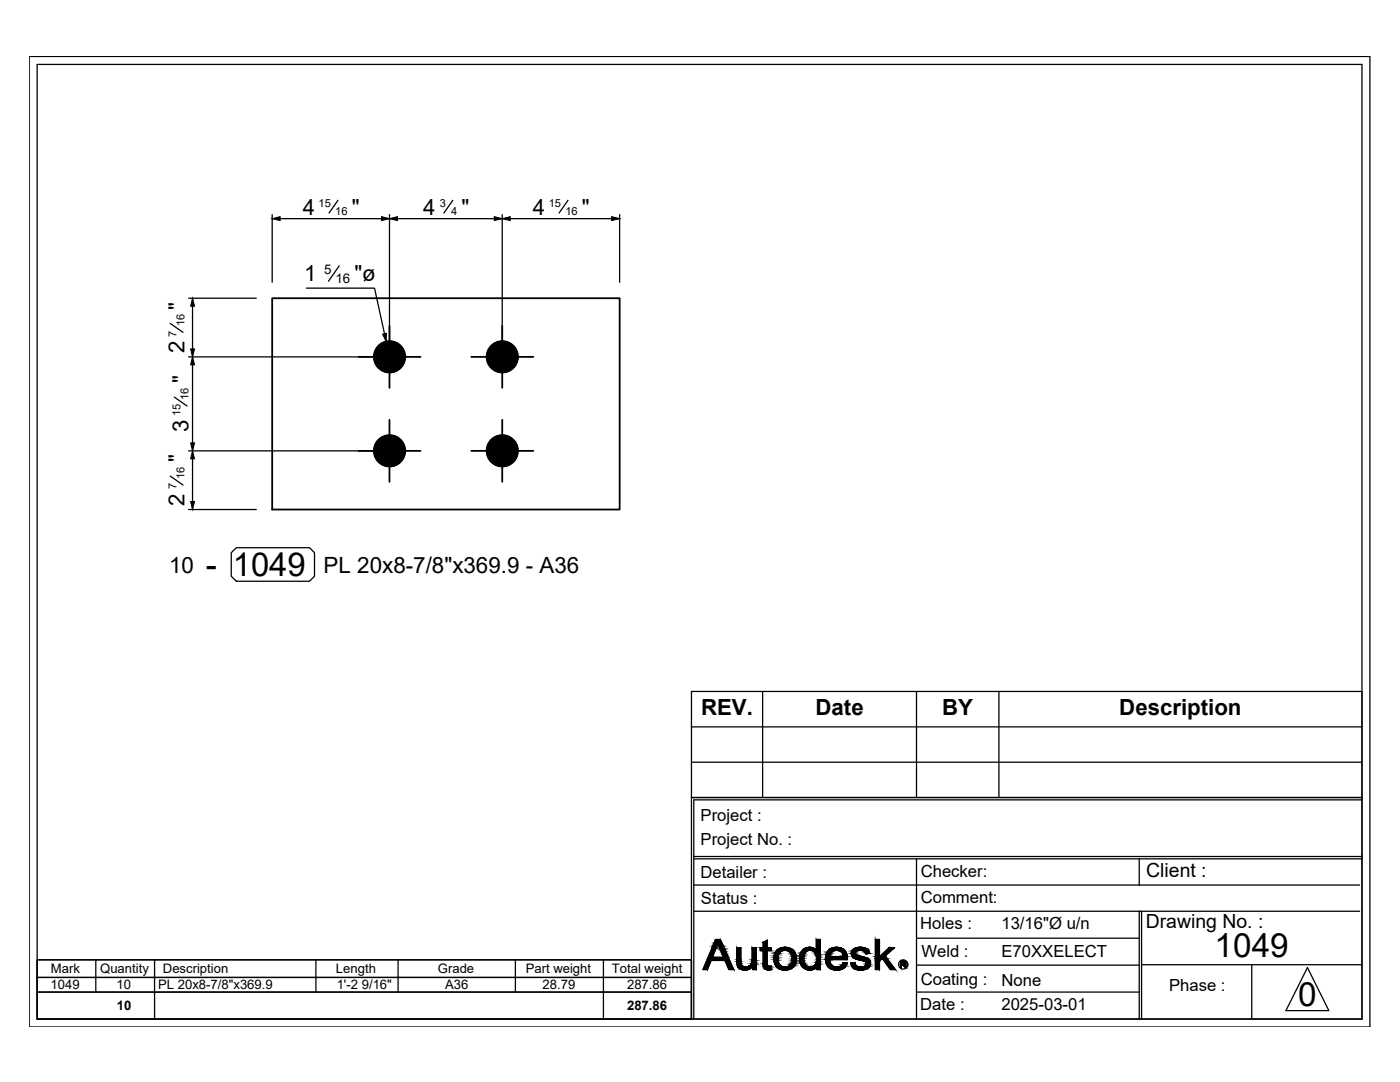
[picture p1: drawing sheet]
<svg xmlns="http://www.w3.org/2000/svg" width="279mm" height="216mm" viewBox="0 0 279 216" stroke-linecap="round" stroke-linejoin="round" font-family="sans-serif">
<g fill="none" stroke="#000" stroke-width=".36">
<path d="M54.3 59.5h69.4v42.2h-69.4zM71.6 71.2h12.3M77.7 65v12.4M94.1 71.2h12.3M100.2 65v12.4M71.6 90h12.3M77.7 83.8v12.3M94.1 90h12.3M100.2 83.8v12.3"/>
<circle cx="77.7" cy="71.2" r="3.1"/>
<circle cx="100.2" cy="71.2" r="3.1"/>
<circle cx="77.7" cy="90" r="3.1"/>
<circle cx="100.2" cy="90" r="3.1"/>
</g>
<g fill="#000" stroke="#000" stroke-width=".2">
<path d="M38.4 59.5l.4 1.6h-.8zM54.3 43.6l1.6-.4v.8zM77.7 43.6l1.6-.4v.8zM76.1 43.2l1.6 .4-1.6 .4zM100.2 43.6l1.6-.4v.8zM98.6 43.2l1.6 .4-1.6 .4zM122.1 43.2l1.6 .4-1.6 .4zM38 69.6h.8l-.4 1.6zM38.4 71.2l.4 1.6h-.8zM76.4 66.7l.7-.2v1.7zM77.7 71.2h3.2l-.1 .5zM100.2 71.2h3.2l-.1 .5z"/>
<path d="M38 88.4h.8l-.4 1.6zM38.4 90l.4 1.6h-.8zM77.7 90h3.2l-.1 .5zM100.2 90h3.2l-.1 .5zM38 100.1h.8l-.4 1.6zM143.7 187.5l.1 .1h-.2zM147.3 193h.2zM148.6 193.6h.1zM152.3 192.9h.2zM152.3 188.1l.8-.5v.5zM153.3 193.5h.3zM153.7 192.8h.2z"/>
<path d="M155.1 193h.7zM156.5 189h.2zM157.1 189.6h1.2zM160.2 193h.7zM160.6 189.3h1.9zM162.3 192.8h.1zM165.3 193h1.7zM165.6 190.9h3.5v.1zM166.9 193.6h.3zM166.9 189h.1zM168.3 192.1h.3zM167.9 189.6h.6z"/>
<path d="M171.2 191.5h2.3zM171.7 193.6h.3zM171.8 193h1.6zM172.7 190.2h.9zM172.5 189.6h.8zM179.9 192.3h.8zM180.4 192.3h.3zM180.1 192.5h.3zM180.3 191.9h.4z"/>
<path d="M74.7 71.7l.1 .5 2.9-1zM74.8 72.2l2.9-1-2.7 1.4zM75 72.6l.2 .5 2.5-1.9z"/>
<path d="M74.8 70.2l-.1 .5 3 .5zM74.7 70.7l3 .5h-3.1zM74.6 71.2l.1 .5 3-.5z"/>
<path d="M75.2 73.1l.3 .3 2.2-2.2zM75.5 73.4l2.2-2.2-1.8 2.5zM77.7 71.2l-1.8 2.5 .4 .3z"/>
<path d="M75.5 69l-.3 .4 2.5 1.8zM75.2 69.4l2.5 1.8-2.7-1.4zM75 69.8l-.2 .4 2.9 1z"/>
<path d="M77.7 71.2l-1.4 2.8 .5 .2zM77.7 71.2l-.5 3.1-.4-.1zM77.7 71.2l-.5 3.1h.5z"/>
<path d="M76.3 68.4l1.4 2.8-.9-3zM75.9 68.7l.4-.3 1.4 2.8zM75.5 69l2.2 2.2-1.8-2.5z"/>
<path d="M77.7 71.2v3.1h.5zM77.7 71.2l1 3-.5 .1zM77.7 71.2l1 3 .5-.2z"/>
<path d="M77.7 68.1v3.1l.5-3.1zM77.2 68.1h.5v3.1zM76.8 68.2l.9 3-.5-3.1z"/>
<path d="M77.7 71.2l1.5 2.8 .4-.3zM77.7 71.2l2.3 2.2-.4 .3zM77.7 71.2l2.3 2.2 .3-.3z"/>
<path d="M79.2 68.4l-1.5 2.8 1.9-2.5zM78.7 68.2l.5 .2-1.5 2.8zM78.2 68.1l-.5 3.1 1-3z"/>
<path d="M77.7 71.2l2.6 1.9 .2-.5zM77.7 71.2l3 1-.2 .4zM77.7 71.2l3 1 .1-.5z"/>
<path d="M77.7 71.2l2.8-1.4-.2-.4zM77.7 71.2l2.3-2.2 .3 .4zM79.6 68.7l-1.9 2.5 2.3-2.2z"/>
<path d="M77.7 71.2h3.2l-.1-.5zM77.7 71.2l3-1 .1 .5zM77.7 71.2l3-1-.2-.4z"/>
<path d="M97.2 71.7l.1 .5 2.9-1zM97.3 72.2l2.9-1-2.7 1.4zM97.5 72.6l.2 .5 2.5-1.9z"/>
<path d="M97.3 70.2l-.1 .5 3 .5zM97.2 70.7l3 .5h-3.1zM97.1 71.2l.1 .5 3-.5z"/>
<path d="M97.7 73.1l.3 .3 2.2-2.2zM100.2 71.2l-1.8 2.5-.4-.3zM100.2 71.2l-1.8 2.5 .4 .3z"/>
<path d="M98 69l-.3 .4 2.5 1.8zM97.7 69.4l2.5 1.8-2.7-1.4zM97.5 69.8l-.2 .4 2.9 1z"/>
<path d="M100.2 71.2l-1.4 2.8 .5 .2zM100.2 71.2l-.5 3.1-.4-.1zM100.2 71.2l-.5 3.1h.5z"/>
<path d="M98.8 68.4l1.4 2.8-.9-3zM98.4 68.7l.4-.3 1.4 2.8zM98 69l2.2 2.2-1.8-2.5z"/>
<path d="M100.2 71.2v3.1h.5zM100.2 71.2l1 3-.5 .1zM100.2 71.2l1 3 .4-.2z"/>
<path d="M100.2 68.1v3.1l.5-3.1zM99.7 68.1h.5v3.1zM99.3 68.2l.9 3-.5-3.1z"/>
<path d="M100.2 71.2l1.4 2.8 .5-.3zM100.2 71.2l2.3 2.2-.4 .3zM100.2 71.2l2.3 2.2 .3-.3z"/>
<path d="M101.6 68.4l-1.4 2.8 1.9-2.5zM101.2 68.2l.4 .2-1.4 2.8zM100.7 68.1l-.5 3.1 1-3z"/>
<path d="M100.2 71.2l2.6 1.9 .2-.5zM100.2 71.2l3 1-.2 .4zM100.2 71.2l3 1 .1-.5z"/>
<path d="M100.2 71.2l2.8-1.4-.2-.4zM100.2 71.2l2.3-2.2 .3 .4zM102.1 68.7l-1.9 2.5 2.3-2.2z"/>
<path d="M100.2 71.2h3.2l-.1-.5zM100.2 71.2l3-1 .1 .5zM100.2 71.2l3-1-.2-.4z"/>
<path d="M74.7 90.5l.1 .4 2.9-.9zM74.8 90.9l2.9-.9-2.7 1.4zM75 91.4l.2 .4 2.5-1.8z"/>
<path d="M74.8 89l-.1 .5 3 .5zM74.7 89.5l3 .5h-3.1zM74.6 90l.1 .5 3-.5z"/>
<path d="M75.2 91.8l.3 .4 2.2-2.2zM75.5 92.2l2.2-2.2-1.8 2.5zM77.7 90l-1.8 2.5 .4 .2z"/>
<path d="M75.5 87.7l-.3 .4 2.5 1.9zM75.2 88.1l2.5 1.9-2.7-1.5zM75 88.5l-.2 .5 2.9 1z"/>
<path d="M77.7 90l-1.4 2.7 .5 .2zM77.7 90l-.5 3-.4-.1zM77.7 90l-.5 3 .5 .1z"/>
<path d="M76.3 87.2l1.4 2.8-.9-3zM75.9 87.4l.4-.2 1.4 2.8zM75.5 87.7l2.2 2.3-1.8-2.6z"/>
<path d="M77.7 90v3.1l.5-.1zM77.7 90l1 2.9-.5 .1zM77.7 90l1 2.9 .5-.2z"/>
<path d="M77.7 86.8v3.2l.5-3.1zM77.2 86.9l.5-.1v3.2zM76.8 87l.9 3-.5-3.1z"/>
<path d="M77.7 90l1.5 2.7 .4-.2zM77.7 90l2.3 2.2-.4 .3zM77.7 90l2.3 2.2 .3-.4z"/>
<path d="M79.2 87.2l-1.5 2.8 1.9-2.6zM78.7 87l.5 .2-1.5 2.8zM78.2 86.9l-.5 3.1 1-3z"/>
<path d="M77.7 90l2.6 1.8 .2-.4zM77.7 90l3 .9-.2 .5zM77.7 90l3 .9 .1-.4z"/>
<path d="M77.7 90l2.8-1.5-.2-.4zM77.7 90l2.3-2.3 .3 .4zM79.6 87.4l-1.9 2.6 2.3-2.3z"/>
<path d="M77.7 90h3.2l-.1-.5zM77.7 90l3-1 .1 .5zM77.7 90l3-1-.2-.5z"/>
<path d="M97.2 90.5l.1 .4 2.9-.9zM97.3 90.9l2.9-.9-2.7 1.4zM97.5 91.4l.2 .4 2.5-1.8z"/>
<path d="M97.3 89l-.1 .5 3 .5zM97.2 89.5l3 .5h-3.1zM97.1 90l.1 .5 3-.5z"/>
<path d="M97.7 91.8l.3 .4 2.2-2.2zM100.2 90l-1.8 2.5-.4-.3zM100.2 90l-1.8 2.5 .4 .2z"/>
<path d="M98 87.7l-.3 .4 2.5 1.9zM97.7 88.1l2.5 1.9-2.7-1.5zM97.5 88.5l-.2 .5 2.9 1z"/>
<path d="M100.2 90l-1.4 2.7 .5 .2zM100.2 90l-.5 3-.4-.1zM100.2 90l-.5 3 .5 .1z"/>
<path d="M98.8 87.2l1.4 2.8-.9-3zM98.4 87.4l.4-.2 1.4 2.8zM98 87.7l2.2 2.3-1.8-2.6z"/>
<path d="M100.2 90v3.1l.5-.1zM100.2 90l1 2.9-.5 .1zM100.2 90l1 2.9 .4-.2z"/>
<path d="M100.2 86.8v3.2l.5-3.1zM99.7 86.9l.5-.1v3.2zM99.3 87l.9 3-.5-3.1z"/>
<path d="M100.2 90l1.4 2.7 .5-.2zM100.2 90l2.3 2.2-.4 .3zM100.2 90l2.3 2.2 .3-.4z"/>
<path d="M101.6 87.2l-1.4 2.8 1.9-2.6zM101.2 87l.4 .2-1.4 2.8zM100.7 86.9l-.5 3.1 1-3z"/>
<path d="M100.2 90l2.6 1.8 .2-.4zM100.2 90l3 .9-.2 .5zM100.2 90l3 .9 .1-.4z"/>
<path d="M100.2 90l2.8-1.5-.2-.4zM100.2 90l2.3-2.3 .3 .4zM102.1 87.4l-1.9 2.6 2.3-2.3z"/>
<path d="M100.2 90h3.2l-.1-.5zM100.2 90l3-1 .1 .5zM100.2 90l3-1-.2-.5z"/>
<path d="M141 191.7l.2 1.8 .7-1.8zM141 191.7l.2 1.8h-.9z"/>
<path d="M141.3 191l3.4 .7-2.5-.7zM141.3 191l3.4 .7h-3.7z"/>
<path d="M142.1 189.2l.1 1.8 .7-1.8zM142.1 189.2l.1 1.8h-.9z"/>
<path d="M142.2 189l.7 .2 .1-.2zM142.2 189l.7 .2h-.8z"/>
<path d="M142.3 188.7l.7 .3 .1-.3zM142.3 188.7l.7 .3h-.8z"/>
<path d="M142.4 188.4l.7 .3 .1-.3zM142.4 188.4l.7 .3h-.8z"/>
<path d="M142.5 188.1l.7 .3v-.3zM142.5 188.1l.7 .3h-.8z"/>
<path d="M142.8 187.6l.5 .5 .3-.5zM142.8 187.6l.5 .5h-.8z"/>
<path d="M142.8 187.5l.8 .1 .1-.1zM142.8 187.5l.8 .1h-.8z"/>
<path d="M143.6 187.6l.4 .5-.2-.5zM143.6 187.6l.4 .5h-.7z"/>
<path d="M143.3 188.1l.8 .1-.1-.1zM143.3 188.1l.8 .1h-.8z"/>
<path d="M143.3 188.2l.9 .4-.1-.4zM143.3 188.2l.9 .4h-.8z"/>
<path d="M143.4 188.6l.9 .2-.1-.2zM143.4 188.6l.9 .2h-.8z"/>
<path d="M143.5 188.8l.9 .1zM143.5 188.8l.9 .1z"/>
<path d="M143.5 188.9l.9 .1v-.1zM143.5 188.9l.9 .1h-.8z"/>
<path d="M143.6 189l.9 .2-.1-.2zM143.6 189l.9 .2h-.8z"/>
<path d="M143.7 189.2l.9 .3-.1-.3zM143.7 189.2l.9 .3h-.8z"/>
<path d="M143.8 189.5l1 .3-.2-.3zM143.8 189.5l1 .3h-.9z"/>
<path d="M143.9 189.8l1 .3-.1-.3zM143.9 189.8l1 .3h-.9z"/>
<path d="M144 190.1l1.1 .4-.2-.4zM144 190.1l1.1 .4h-.9z"/>
<path d="M144.2 190.5l1.1 .5-.2-.5zM144.2 190.5l1.1 .5h-.9z"/>
<path d="M142.2 191l3.4 .7-.3-.7zM142.2 191l3.4 .7h-.9z"/>
<path d="M144.7 191.7l1.7 1.8-.8-1.8zM144.7 191.7l1.7 1.8h-.9z"/>
<path d="M147 191.9h.9zM147 191.9h.9z"/>
<path d="M147 189.1l.9 2.4v-2.4zM147 189.1l.9 2.4h-.9z"/>
<path d="M147 191.5l.9 .3v-.3zM147 191.5l.9 .3h-.9z"/>
<path d="M147 191.8l.9 .1zM147 191.8l.9 .1z"/>
<path d="M147 191.9l.9 .3v-.3zM147 191.9l.9 .3h-.8z"/>
<path d="M147.1 192.2h.8zM147.1 192.2h.8z"/>
<path d="M147.1 192.2l.8 .2v-.2zM147.1 192.2l.8 .2h-.8z"/>
<path d="M147.1 192.4l.9 .1-.1-.1zM147.1 192.4l.9 .1h-.9z"/>
<path d="M147.1 192.5l.9 .1v-.1zM147.1 192.5l.9 .1h-.9z"/>
<path d="M147.1 192.6l1.1 .2-.2-.2zM147.1 192.6l1.1 .2h-1z"/>
<path d="M147.2 192.8h1zM147.2 192.8h1z"/>
<path d="M147.2 192.8l1.3 .1-.3-.1zM147.2 192.8l1.3 .1h-1.3z"/>
<path d="M147.2 192.9h1.6zM147.2 192.9h1.6z"/>
<path d="M147.3 192.9h1.5zM147.3 192.9h1.5z"/>
<path d="M147.3 192.9h1.5zM147.3 192.9l.2 .1z"/>
<path d="M148.5 193.6h.4zM148.5 193.6h.2z"/>
<path d="M148.3 193.5h.7zM148.3 193.5l.6 .1z"/>
<path d="M148.2 193.5h1zM148.2 193.5h.8z"/>
<path d="M148 193.5h1.3zM148 193.5h1.2z"/>
<path d="M149.4 192.8h.3zM149.4 192.8h.3z"/>
<path d="M147.9 193.4h1.6zM147.9 193.4l1.4 .1z"/>
<path d="M147.8 193.4h1.7zM147.8 193.4h1.7z"/>
<path d="M147.6 193.3l1.9 .1 .2-.1zM147.6 193.3l1.9 .1z"/>
<path d="M149.4 192.8h.4zM149.4 192.8h.4z"/>
<path d="M149.4 192.8h.7zM149.3 192.8h.8z"/>
<path d="M147.5 193.2h2.3zM147.5 193.2l2.2 .1z"/>
<path d="M147.4 193.1l2.4 .1 .2-.1zM147.4 193.1l2.4 .1h-2.3z"/>
<path d="M147.5 193h2.6zM147.3 193h2.8z"/>
<path d="M147.3 193l2.7 .1 .1-.1zM147.3 193l2.7 .1h-2.6z"/>
<path d="M148.9 192.9h1.2zM148.8 192.9h1.3z"/>
<path d="M148.8 192.9h1.3zM147.5 193h2.6z"/>
<path d="M149.1 192.9h1zM148.9 192.9h1.2z"/>
<path d="M149.3 192.8h.9zM149.1 192.9h1z"/>
<path d="M149.3 192.8h.9zM149.3 192.8h.9z"/>
<path d="M150.1 189.1l.8 2.3v-2.3zM150.1 189.1l.8 2.3h-.8z"/>
<path d="M150.1 191.4l.8 .2v-.2zM150.1 191.4l.8 .2h-.8z"/>
<path d="M150.1 191.6l.8 .4v-.4zM150.1 191.6l.8 .4h-.8z"/>
<path d="M150.1 192l.8 .3v-.3zM150.1 192l.8 .3h-.9z"/>
<path d="M150 192.3l.9 .2v-.2zM150 192.3l.9 .2h-1z"/>
<path d="M149.9 192.5l1 .1v-.1zM149.9 192.5l1 .1h-1.2z"/>
<path d="M149.7 192.6l1.2 .2v-.2zM149.4 192.8l.3-.2 1.2 .2z"/>
<path d="M149.4 192.8h1.5zM149.4 192.8h1.5z"/>
<path d="M149.7 192.8h1.2zM149.7 192.8h1.2z"/>
<path d="M149.8 192.8h1.1zM149.8 192.8h1.1z"/>
<path d="M150.1 192.8h.8zM150.1 192.8h.8z"/>
<path d="M150.2 192.8l.7 .7v-.7zM150.2 192.8l.7 .7h-.7z"/>
<path d="M152.3 188.1l.8 1v-1zM152.3 188.1l.8 1h-.8z"/>
<path d="M152.3 189.7l.8 2.5v-2.5zM152.3 189.7l.8 2.5h-.8z"/>
<path d="M152.3 192.2h.8zM152.3 192.2h.8z"/>
<path d="M152.3 192.2l.8 .1v-.1zM152.3 192.2l.8 .1h-.8z"/>
<path d="M152.3 192.3l.8 .3v-.3zM152.3 192.3l.8 .3h-.8z"/>
<path d="M152.3 192.6l.9 .1zM152.3 192.6l.9 .1z"/>
<path d="M152.3 192.7h.9zM152.3 192.7h.9z"/>
<path d="M152.3 192.7l1.1 .1zM152.3 192.7l1.1 .1h-1.1z"/>
<path d="M152.3 192.8h1.2zM152.3 192.8h1.2z"/>
<path d="M152.3 192.8h1.3zM152.3 192.8h1.3z"/>
<path d="M152.3 192.8h1.3zM152.3 192.8l.2 .1z"/>
<path d="M153.2 193.5h.5zM153.2 193.5h.4z"/>
<path d="M153 193.5h.8zM153 193.5h.7z"/>
<path d="M151.7 189.1l2.2 .6v-.6zM151.7 189.1l2.2 .6h-2.2z"/>
<path d="M153.7 192.8h.2zM153.6 192.8h.3z"/>
<path d="M153.6 192.8l.3 .1zM152.5 192.9h1.4z"/>
<path d="M152.5 192.9h1.5zM152.4 192.9h1.6z"/>
<path d="M152.4 192.9l1.6 .2v-.2zM152.4 192.9l1.6 .2h-1.6z"/>
<path d="M152.4 193.1l1.6 .2v-.2zM152.4 193.1l1.6 .2h-1.3z"/>
<path d="M152.7 193.3l1.3 .1zM152.7 193.3l1.3 .1z"/>
<path d="M152.8 193.4l1.2 .1zM152.8 193.4l1.2 .1z"/>
<path d="M152.9 193.5h1.1zM152.9 193.5h.9z"/>
<path d="M154.4 191.1l.9 .2v-.2zM154.4 191.1l.9 .2h-.9z"/>
<path d="M154.4 191.3l.9 .2v-.2zM154.4 191.3l.9 .2h-.9z"/>
<path d="M154.5 191l.8 .1v-.1zM154.5 191l.8 .1h-.9z"/>
<path d="M154.4 191.5l.9 .2v-.2zM154.4 191.5l.9 .2h-.8z"/>
<path d="M154.5 191.7l.8 .1v-.1zM154.5 191.7l.8 .1h-.8z"/>
<path d="M154.5 190.8l.8 .2v-.2zM154.5 190.8l.8 .2h-.8z"/>
<path d="M154.5 191.8l.8 .1v-.1zM154.5 191.8l.8 .1h-.8z"/>
<path d="M154.5 190.6l.8 .2v-.2zM154.5 190.6l.8 .2h-.8z"/>
<path d="M154.5 191.9l.9 .2-.1-.2zM154.5 191.9l.9 .2h-.9z"/>
<path d="M154.5 190.5l.8 .1 .1-.1zM154.5 190.5l.8 .1h-.8z"/>
<path d="M154.5 192.1l.9 .1v-.1zM154.5 192.1l.9 .1h-.8z"/>
<path d="M154.6 192.2l1 .2-.2-.2zM154.6 192.2l1 .2h-1z"/>
<path d="M154.6 190.3l.8 .2 .1-.2zM154.6 190.3l.8 .2h-.9z"/>
<path d="M154.6 190.3h.9zM154.6 190.3h.9z"/>
<path d="M154.6 192.4h1zM154.6 192.4h1z"/>
<path d="M154.7 192.4l1 .1zM154.7 192.4l1 .1z"/>
<path d="M154.7 190.1l.8 .2 .1-.2zM154.7 190.1l.8 .2h-.9z"/>
<path d="M154.7 190h1zM154.7 190l.9 .1z"/>
<path d="M154.7 192.5l1.1 .1zM154.7 192.5l1.1 .1z"/>
<path d="M154.8 192.6l1.1 .2-.1-.2zM154.8 192.6l1.1 .2h-1.1z"/>
<path d="M154.8 189.9l.9 .1 .1-.1zM154.8 189.9l.9 .1h-1z"/>
<path d="M154.8 189.9h1.1zM154.8 189.9h1z"/>
<path d="M154.8 192.8h1.3zM154.8 192.8h1.3z"/>
<path d="M154.9 189.8h1.2zM154.8 189.9h1.1z"/>
<path d="M154.9 192.8l1.3 .1zM154.9 192.8l1.3 .1z"/>
<path d="M154.9 192.9l1.6 .1zM154.9 192.9l1.6 .1z"/>
<path d="M155 189.7h1.3zM155 189.7h1.4z"/>
<path d="M155 189.7l1.1 .1 .2-.1zM155 189.7l1.1 .1h-1.2z"/>
<path d="M155.1 193h1.5zM155.1 193h.7z"/>
<path d="M155 193h1.6zM155 193h1.6z"/>
<path d="M155 189.6h1.6zM155 189.6h1.7z"/>
<path d="M155 189.6h1.6zM155 189.6l1.4 .1z"/>
<path d="M155 193h1.7zM155 193h1.7z"/>
<path d="M155 193h1.7zM155 193h1.6z"/>
<path d="M156.5 189h.5zM156.4 189h.6z"/>
<path d="M156.3 193.6h.7zM156.3 193.6h.5z"/>
<path d="M156.4 189l.7 .1zM156.2 189.1h.9z"/>
<path d="M155.1 189.6h2zM155.1 189.6h1.6z"/>
<path d="M156.3 193.5h.8zM156.3 193.5l.7 .1z"/>
<path d="M156.2 189.1h1.1zM156 189.1h1.3z"/>
<path d="M156 193.5h1.3zM156 193.5h1.1z"/>
<path d="M156 189.1h1.5zM155.9 189.1h1.6z"/>
<path d="M156 193.5h1.4zM156 193.5h1.3z"/>
<path d="M155.9 189.1l1.7 .1zM155.7 189.2h1.9z"/>
<path d="M155.7 193.4h1.9zM155.7 193.4l1.7 .1z"/>
<path d="M155.7 189.2l2 .1zM155.6 189.3h2.1z"/>
<path d="M155.7 193.4h2zM155.7 193.4h1.9z"/>
<path d="M155.6 189.3h2.3zM155.5 189.3h2.4z"/>
<path d="M155.5 193.3l2.2 .1 .2-.1zM155.5 193.3l2.2 .1z"/>
<path d="M155.5 189.3l2.5 .1zM155.3 189.4h2.7z"/>
<path d="M155.4 193.2h2.6zM155.4 193.2l2.5 .1z"/>
<path d="M155.3 189.4l2.9 .1zM155.2 189.5h3z"/>
<path d="M155.2 193.1l2.8 .1 .1-.1zM155.2 193.1l2.8 .1h-2.6z"/>
<path d="M155.2 189.5l3.1 .1-.1-.1zM155.1 189.6l.1-.1 3.1 .1z"/>
<path d="M155.1 193h3.1zM155.1 193l3 .1z"/>
<path d="M155.1 193h3.1zM155.1 193h3.1z"/>
<path d="M155.8 193h2.5zM155.1 193h3.1z"/>
<path d="M155.1 189.6h3.2zM155.1 189.6h3.2z"/>
<path d="M155.1 189.6h3.2zM155.1 189.6h2z"/>
<path d="M157.1 189.6h1.2zM156.7 189.6h1.6z"/>
<path d="M156.7 189.6h1.6zM156.7 189.6h1.6z"/>
<path d="M156.7 189.6h1.6zM156.7 189.6h1.6z"/>
<path d="M156.9 189.6l1.5 .1zM156.9 189.6l1.5 .1z"/>
<path d="M156.7 193h1.6zM156.7 193h1.6z"/>
<path d="M156.7 193h1.6zM156.6 193h1.7z"/>
<path d="M156.6 193h1.7zM155.8 193h2.5z"/>
<path d="M157 192.9h1.4zM156.7 193h1.6z"/>
<path d="M157.2 189.7l1.3 .1zM157.2 189.7l1.3 .1z"/>
<path d="M157.1 192.9h1.3zM157 192.9h1.4z"/>
<path d="M157.3 192.8h1.1zM157.1 192.9h1.3z"/>
<path d="M157.3 189.8l1.2 .1zM157.3 189.8l1.2 .1z"/>
<path d="M157.4 189.9l1.2 .1-.1-.1zM157.4 189.9l1.2 .1h-.9z"/>
<path d="M157.5 192.7l.9 .1 .1-.1zM157.3 192.8l.2-.1 .9 .1z"/>
<path d="M157.6 192.7h1zM157.5 192.7h1z"/>
<path d="M157.7 190h.9zM157.7 190h.9z"/>
<path d="M157.7 190l1 .1zM157.7 190l1 .1z"/>
<path d="M157.8 190.1l1 .2-.1-.2zM157.8 190.1l1 .2h-1z"/>
<path d="M157.7 192.5h1zM157.7 192.5h1z"/>
<path d="M157.7 192.5l.9 .2 .1-.2zM157.7 192.5l.9 .2h-1z"/>
<path d="M157.8 190.3l1 .1zM157.8 190.3l1 .1z"/>
<path d="M157.9 192.3l.8 .2 .1-.2zM157.9 192.3l.8 .2h-1z"/>
<path d="M157.9 190.4l.9 .2v-.2zM157.9 190.4l.9 .2h-.8z"/>
<path d="M157.9 192.2h.9zM157.9 192.2l.9 .1z"/>
<path d="M158 190.6h.8zM158 190.6h.8z"/>
<path d="M158 190.6l.9 .3-.1-.3zM158 190.6l.9 .3h-.8z"/>
<path d="M158 192l.8 .2v-.2zM158 192l.8 .2h-.9z"/>
<path d="M158 191.9h.9zM158 191.9l.8 .1z"/>
<path d="M158.1 191.7l.8 .2v-.2zM158.1 191.7l.8 .2h-.9z"/>
<path d="M158.1 190.9h.8zM158.1 190.9h.8z"/>
<path d="M158.1 190.9l.8 .3v-.3zM158.1 190.9l.8 .3h-.8z"/>
<path d="M158.1 191.3l.8 .1v-.1zM158.1 191.3l.8 .1h-.8z"/>
<path d="M158.1 191.4l.8 .2v-.2zM158.1 191.4l.8 .2h-.8z"/>
<path d="M158.1 191.6l.8 .1v-.1zM158.1 191.6l.8 .1h-.8z"/>
<path d="M158.1 191.2h.8zM158.1 191.2h.8z"/>
<path d="M158.1 191.2h.8zM158.1 191.2l.8 .1z"/>
<path d="M159.6 191.6h.8zM159.6 191.6h.8z"/>
<path d="M159.6 191.9h.9zM159.6 191.9h.9z"/>
<path d="M159.6 191.2l.8 .1zM159.6 191.2l.8 .1z"/>
<path d="M159.6 191.3l.8 .3v-.3zM159.6 191.3l.8 .3h-.8z"/>
<path d="M159.6 190.9l.8 .1v-.1zM159.6 190.9l.8 .1h-.8z"/>
<path d="M159.6 191l.8 .2v-.2zM159.6 191l.8 .2h-.8z"/>
<path d="M159.6 191.6l.9 .3-.1-.3zM159.6 191.6l.9 .3h-.9z"/>
<path d="M159.6 190.7l.8 .2 .1-.2zM159.6 190.7l.8 .2h-.8z"/>
<path d="M159.6 191.9l1 .3-.1-.3zM159.6 191.9l1 .3h-.9z"/>
<path d="M159.6 190.6h.9zM159.6 190.6l.9 .1z"/>
<path d="M159.7 192.2h.9zM159.7 192.2h.9z"/>
<path d="M159.7 190.4l.8 .2 .1-.2zM159.7 190.4l.8 .2h-.9z"/>
<path d="M159.7 192.2l1 .3-.1-.3zM159.7 192.2l1 .3h-.9z"/>
<path d="M159.7 190.3h.9zM159.7 190.3l.9 .1z"/>
<path d="M159.8 190.1h.9zM159.8 190.1h.9z"/>
<path d="M159.8 190.1l.8 .2 .1-.2zM159.8 190.1l.8 .2h-.9z"/>
<path d="M159.8 192.5h.9zM159.8 192.5h.9z"/>
<path d="M159.8 192.5l1.1 .2-.2-.2zM159.8 192.5l1.1 .2h-.9z"/>
<path d="M159.9 190l.8 .1 .1-.1zM159.9 190l.8 .1h-.9z"/>
<path d="M160 192.7h1zM160 192.7h1z"/>
<path d="M159.9 189.9l.9 .1 .2-.1zM159.9 189.9l.9 .1h-.9z"/>
<path d="M160 192.7l1.1 .1zM160 192.7l1.1 .1z"/>
<path d="M160 189.8h1.1zM160 189.8l1 .1h-1.1z"/>
<path d="M160 192.8l1.4 .1-.3-.1zM160 192.8l1.4 .1h-1.3z"/>
<path d="M160.1 189.7l1 .1 .2-.1zM160.1 189.7l1 .1h-1.1z"/>
<path d="M160.1 192.9h1.4zM160.1 192.9h1.4z"/>
<path d="M160.2 192.9l1.5 .1zM160.2 192.9l1.5 .1z"/>
<path d="M160.1 189.6h1.5zM160.1 189.6l1.2 .1z"/>
<path d="M161.5 189h.4zM161.3 189h.6z"/>
<path d="M160.1 189.6h1.5zM160.1 189.6h1.6z"/>
<path d="M160.1 189.6h1.5zM160.1 189.6h1.5z"/>
<path d="M161.3 193.6h.3zM161.3 193.6h.6z"/>
<path d="M160.2 193h1.5zM160.2 193h.7z"/>
<path d="M161.3 189l.7 .1zM161.2 189.1h.8z"/>
<path d="M161.2 189.1h1zM160.9 189.1h1.3z"/>
<path d="M161.3 193.5h.7zM161.3 193.5l.6 .1z"/>
<path d="M161 193.5h1.2zM161 193.5h1z"/>
<path d="M160.9 189.1h1.3zM160.9 189.1h1.3z"/>
<path d="M160.9 189.1l1.6 .2-.3-.2zM160.6 189.3l.3-.2 1.6 .2zM160.6 189.3h1.9z"/>
<path d="M161 193.5h1.2zM161 193.5h1.2z"/>
<path d="M162.3 192.8h.1zM162.2 192.8h.2z"/>
<path d="M162.2 192.8h.3zM162.2 192.8h.3z"/>
<path d="M162.2 192.8h.3zM162.2 192.8h.3z"/>
<path d="M160.7 193.4l1.5 .1 .3-.1zM160.7 193.4l1.5 .1z"/>
<path d="M162.2 192.8l.3 .1zM162.2 192.8l.3 .1z"/>
<path d="M160.6 189.3l2.1 .1-.2-.1zM160.3 189.4l.3-.1 2.1 .1z"/>
<path d="M160.7 193.3h1.8zM160.7 193.3l1.8 .1z"/>
<path d="M162.2 192.9h.5zM162.2 192.9h.5z"/>
<path d="M162.2 192.9h.6zM162.1 192.9h.7z"/>
<path d="M160.5 193.2l2 .1 .2-.1zM160.5 193.2l2 .1h-1.8z"/>
<path d="M160.3 189.4h2.4zM160.3 189.4h2.4z"/>
<path d="M160.3 189.4l2.6 .2-.2-.2zM160.1 189.6l.2-.2 2.6 .2z"/>
<path d="M162.1 192.9h.7zM162.1 192.9h.7z"/>
<path d="M160.4 193.2h2.4zM160.4 193.2h2.3z"/>
<path d="M162.1 192.9h.7zM162.1 192.9h.7z"/>
<path d="M162.1 192.9h.8zM162.1 192.9h.8z"/>
<path d="M160.1 189.6h2.8zM160.1 189.6h1.6z"/>
<path d="M162.1 192.9h.9zM162.1 192.9h.9z"/>
<path d="M160.9 193h2zM160.2 193h2.7z"/>
<path d="M160.2 193l2.6 .2 .1-.2zM160.2 193l2.6 .2h-2.4z"/>
<path d="M161.7 193h1.2zM160.9 193h2z"/>
<path d="M162 192.9h.9zM161.7 193h1.2z"/>
<path d="M162.1 192.9h.8zM162 192.9h.9z"/>
<path d="M162.9 187.5l.8 2.1v-2.1zM162.9 187.5l.8 2.1h-.8z"/>
<path d="M162.9 189.6h.8zM161.7 189.6h2z"/>
<path d="M161.7 189.6h2zM161.7 189.6h2z"/>
<path d="M161.9 189.6l1.8 .1zM161.9 189.6l1.8 .1z"/>
<path d="M162.2 189.7l1.5 .2v-.2zM162.2 189.7l1.5 .2h-1.3z"/>
<path d="M162.4 189.9l1.3 .2v-.2zM162.4 189.9l1.3 .2h-1z"/>
<path d="M162.7 190.1l1 .1v-.1zM162.7 190.1l1 .1z"/>
<path d="M162.7 190.2l1 .2v-.2zM162.7 190.2l1 .2h-.9z"/>
<path d="M162.8 190.4l.9 .3v-.3zM162.8 190.4l.9 .3h-.8z"/>
<path d="M162.9 190.7l.8 .3v-.3zM162.9 190.7l.8 .3h-.7z"/>
<path d="M163 191l.7 .4v-.4zM163 191l.7 .4h-.7z"/>
<path d="M163 191.4l.7 .1v-.1zM163 191.4l.7 .1h-.7z"/>
<path d="M163 191.5l.7 .3v-.3zM163 191.5l.7 .3h-.8z"/>
<path d="M162.9 191.8l.8 .3v-.3zM162.9 191.8l.8 .3h-.8z"/>
<path d="M162.9 192.1l.8 .3v-.3zM162.9 192.1l.8 .3h-.9z"/>
<path d="M162.8 192.4l.9 .2v-.2zM162.8 192.4l.9 .2h-1.1z"/>
<path d="M162.6 192.6h1.1zM162.6 192.6h1.1z"/>
<path d="M162.5 192.6l1.2 .2v-.2zM162.3 192.8l.2-.2 1.2 .2z"/>
<path d="M162.3 192.8h1.4zM162.3 192.8h1.4z"/>
<path d="M162.4 192.8h1.3zM162.4 192.8h1.3z"/>
<path d="M162.4 192.8h1.3zM162.4 192.8h1.3z"/>
<path d="M162.5 192.8h1.2zM162.5 192.8h1.2z"/>
<path d="M162.5 192.8l1.2 .1zM162.5 192.8l1.2 .1z"/>
<path d="M162.5 192.9h1.2zM162.5 192.9h1.2z"/>
<path d="M162.7 192.9h1zM162.7 192.9h1z"/>
<path d="M162.8 192.9h.9zM162.8 192.9h.9z"/>
<path d="M162.8 192.9h.9zM162.8 192.9h.9z"/>
<path d="M162.8 192.9h.9zM162.8 192.9h.9z"/>
<path d="M162.9 192.9h.8zM162.9 192.9h.8z"/>
<path d="M163 192.9l.7 .6v-.6zM163 192.9l.7 .6h-.7z"/>
<path d="M165.3 189.7h1.3zM165.3 189.7h1.3z"/>
<path d="M164.7 191.5l.9 .2v-.2zM164.7 191.5l.9 .2h-.9z"/>
<path d="M164.7 191.7l.9 .1v-.1zM164.7 191.7l.9 .1h-.8z"/>
<path d="M165.6 190.9l3.5 .1zM168.2 191h.9z"/>
<path d="M164.8 190.9l3.4 .1zM164.8 190.9l3.4 .1h-3.5z"/>
<path d="M164.8 191.8l.9 .2-.1-.2zM164.8 191.8l.9 .2h-.9z"/>
<path d="M164.8 190.7l.8 .2v-.2zM164.8 190.7l.8 .2h-.8z"/>
<path d="M164.8 190.7h.8zM164.8 190.7h.8z"/>
<path d="M164.8 192l.9 .1v-.1zM164.8 192l.9 .1h-.9z"/>
<path d="M164.8 192.1l1 .2-.1-.2zM164.8 192.1l1 .2h-.9z"/>
<path d="M164.9 190.5l.7 .2 .1-.2zM164.9 190.5l.7 .2h-.8z"/>
<path d="M164.9 190.4h.8zM164.9 190.4l.8 .1z"/>
<path d="M164.9 192.3h.9zM164.9 192.3h.9z"/>
<path d="M165 190.2l.7 .2 .1-.2zM165 190.2l.7 .2h-.8z"/>
<path d="M164.9 192.3l1.1 .2-.2-.2zM164.9 192.3l1.1 .2h-1z"/>
<path d="M165 190.1h.9zM165 190.1l.8 .1z"/>
<path d="M165 192.5l1 .1zM165 192.5l1 .1z"/>
<path d="M165 192.6h1zM165 192.6h1z"/>
<path d="M165.1 190l.8 .1 .1-.1zM165.1 190l.8 .1h-.9z"/>
<path d="M165 192.6l1.2 .2-.2-.2zM165 192.6l1.2 .2h-1.1z"/>
<path d="M165.1 189.9h1zM165.1 189.9l.9 .1z"/>
<path d="M165.1 189.9h1zM165.1 189.9h1z"/>
<path d="M165.1 192.8h1.2zM165.1 192.8h1.2z"/>
<path d="M165.2 192.8l1.3 .1-.2-.1zM165.2 192.8l1.3 .1h-1.2z"/>
<path d="M165.2 189.8l.9 .1 .2-.1zM165.2 189.8l.9 .1h-1z"/>
<path d="M165.3 192.9l1.5 .1zM165.3 192.9l1.5 .1z"/>
<path d="M165.3 189.7h1.3zM165.3 189.7l1 .1h-1.1z"/>
<path d="M165.3 189.7h1.3zM165.3 189.7h1.3z"/>
<path d="M165.3 189.6h1.6zM165.3 189.6l1.3 .1z"/>
<path d="M165.3 193h1.6zM165.3 193h1.6z"/>
<path d="M165.3 193h1.7zM165.3 193h1.7z"/>
<path d="M165.4 189.6h1.6zM165.3 189.6h1.6z"/>
<path d="M166.9 189h.3zM166.7 189h.5z"/>
<path d="M165.4 189.6h1.7zM165.4 189.6h1.6z"/>
<path d="M166.7 189h.6zM166.6 189h.7z"/>
<path d="M166.6 189l.9 .1zM166.4 189.1h1.1z"/>
<path d="M166.7 193.6h.6zM166.7 193.6h.5z"/>
<path d="M166.5 193.5h1zM166.5 193.5l.8 .1z"/>
<path d="M166.4 189.1h1.2zM166.3 189.1h1.3z"/>
<path d="M166.3 189.1l1.5 .1zM166 189.2h1.8z"/>
<path d="M165.4 189.6h2.3zM165.4 189.6h1.7z"/>
<path d="M166.3 193.5h1.4zM166.3 193.5h1.2z"/>
<path d="M166 189.2h1.9zM166 189.2h1.9z"/>
<path d="M166.2 193.5h1.6zM166.2 193.5h1.5z"/>
<path d="M166 189.2h2zM165.9 189.2h2.1z"/>
<path d="M165.4 189.6h2.5zM165.4 189.6h2.3z"/>
<path d="M166 193.4h1.9zM166 193.4l1.8 .1z"/>
<path d="M165.9 189.2l2.2 .1zM165.8 189.3h2.3z"/>
<path d="M165.8 189.3l2.4 .1zM165.7 189.4h2.5z"/>
<path d="M165.9 193.3h2.2zM165.9 193.3l2 .1z"/>
<path d="M165.8 193.3h2.4zM165.8 193.3h2.3z"/>
<path d="M165.7 189.4l2.6 .1zM165.5 189.5h2.8z"/>
<path d="M164.7 191h4.4zM164.7 191h4.4zM164.7 191h4.4zM164.7 191h4.4z"/>
<path d="M165.5 189.5l3 .1-.2-.1zM165.5 189.5l3 .1h-3.1z"/>
<path d="M165.6 193.2h2.8zM165.6 193.2l2.6 .1z"/>
<path d="M165.6 193.2h2.8zM165.6 193.2h2.8z"/>
<path d="M165.4 189.6h3.1zM165.4 189.6h2.5z"/>
<path d="M165.5 193.1h3zM165.5 193.1l2.9 .1z"/>
<path d="M167.9 189.6h.6zM167.7 189.6h.8z"/>
<path d="M167.7 189.6h.8zM167.1 189.6h1.4z"/>
<path d="M167.1 189.6h1.4zM167 189.6h1.5z"/>
<path d="M167 189.6h1.5zM167 189.6h1.5z"/>
<path d="M167 189.6l1.6 .1zM167 189.6l1.6 .1z"/>
<path d="M167.3 189.7l1.3 .1zM167.3 189.7l1.3 .1z"/>
<path d="M168.3 192.1l.8 .1zM168.3 192.1l.8 .1z"/>
<path d="M167.6 189.8h1.1zM167.6 189.8h1.1z"/>
<path d="M167.1 193h1.5zM167 193h1.6z"/>
<path d="M167 193h1.6zM165.3 193h3.3z"/>
<path d="M165.3 193l3.2 .1 .1-.1zM165.3 193l3.2 .1h-3z"/>
<path d="M167.1 193h1.6zM167.1 193h1.5z"/>
<path d="M167.6 189.8l1.2 .1zM167.6 189.8l1.2 .1z"/>
<path d="M167.4 192.9h1.3zM167.1 193h1.6z"/>
<path d="M167.6 192.8h1.1zM167.4 192.9h1.3z"/>
<path d="M167.9 189.9h.9zM167.9 189.9h.9z"/>
<path d="M167.9 189.9l1 .1zM167.9 189.9l1 .1z"/>
<path d="M167.8 192.7l.9 .1 .1-.1zM167.6 192.8l.2-.1 .9 .1z"/>
<path d="M168 190l.9 .1v-.1zM168 190l.9 .1z"/>
<path d="M167.8 192.7h1.1zM167.8 192.7h1z"/>
<path d="M168.1 190.1l.8 .2v-.2zM168.1 190.1l.8 .2z"/>
<path d="M168.1 190.3l.9 .1-.1-.1zM168.1 190.3l.9 .1h-.8z"/>
<path d="M168 192.5l.9 .2v-.2zM168 192.5l.9 .2h-1.1z"/>
<path d="M168 192.5h1zM168 192.5h.9z"/>
<path d="M168.2 190.4l.8 .1v-.1zM168.2 190.4l.8 .1h-.8z"/>
<path d="M168.2 190.5l.9 .2-.1-.2zM168.2 190.5l.9 .2h-.8z"/>
<path d="M168.2 192.3l.8 .2v-.2zM168.2 192.3l.8 .2h-1z"/>
<path d="M168.3 190.7l.8 .2v-.2zM168.3 190.7l.8 .2h-.8z"/>
<path d="M164.7 191l4.4 .3v-.3zM164.7 191l4.4 .3h-4.4z"/>
<path d="M168.2 192.2l.8 .1 .1-.1zM168.2 192.2l.8 .1h-.8z"/>
<path d="M164.7 191.3l4.4 .1zM164.7 191.3l4.4 .1z"/>
<path d="M164.7 191.4l4.4 .1v-.1zM164.7 191.4l4.4 .1h-4.4z"/>
<path d="M170.5 192.1l.1 .1zM169.8 192.2l.7-.1 .1 .1z"/>
<path d="M169.8 192.2h.8zM169.8 192.2h.8z"/>
<path d="M169.8 192.2l.9 .2-.1-.2zM169.8 192.2l.9 .2h-.9z"/>
<path d="M169.8 192.4l1 .1-.1-.1zM169.8 192.4l1 .1h-.9z"/>
<path d="M169.9 190.2l.8 .1zM169.9 190.2l.8 .1z"/>
<path d="M169.9 190.3l.9 .2-.1-.2zM169.9 190.3l.9 .2h-.9z"/>
<path d="M170 190h.7zM169.9 190h.8z"/>
<path d="M169.9 190l.8 .2v-.2zM169.9 190l.8 .2h-.8z"/>
<path d="M169.9 190.5h1zM169.9 190.5h1z"/>
<path d="M169.9 192.5l.9 .1zM169.9 192.5l.9 .1z"/>
<path d="M169.9 192.6l1 .1-.1-.1zM169.9 192.6l1 .1h-.9z"/>
<path d="M169.9 190.5h1zM169.9 190.5h1z"/>
<path d="M170 190.5l1.1 .1zM170 190.5l1.1 .1z"/>
<path d="M170 192.7l1.1 .1zM170 192.7l1.1 .1z"/>
<path d="M170 189.8l.7 .2 .3-.2zM170 189.8l.7 .2h-.7z"/>
<path d="M170.1 189.7h1zM170.1 189.7h1z"/>
<path d="M170.1 189.7h1zM170.1 189.7l.9 .1z"/>
<path d="M170 192.8l1.2 .1zM170 192.8l1.2 .1z"/>
<path d="M170 190.6l1.5 .1zM170 190.6l1.5 .1h-1.5z"/>
<path d="M170.1 192.9h1.4zM170.1 192.9h1.4z"/>
<path d="M170.1 189.7h1.3zM170.1 189.7h1z"/>
<path d="M170 190.7l1.7 .1zM170 190.7l1.7 .1z"/>
<path d="M170.1 192.9l1.7 .1zM170.1 192.9l1.7 .1z"/>
<path d="M171.6 189h.4zM171.4 189h.6z"/>
<path d="M170.1 189.6h1.6zM170.1 189.6h1.6z"/>
<path d="M170.1 189.6h1.6zM170.1 189.6l1.3 .1z"/>
<path d="M170 190.8h1.8zM170 190.8h1.8z"/>
<path d="M171.7 193.6h.2zM171.8 193.6h.1z"/>
<path d="M170.1 190.8l2.1 .1zM170.1 190.8l2.1 .1h-2.1z"/>
<path d="M171.8 193h1.6zM172.1 193h1.3z"/>
<path d="M170.1 193h3.3zM170.1 193h3.3z"/>
<path d="M171.4 189h.7zM171.2 189h.9z"/>
<path d="M171.2 189l1.2 .1zM171.1 189.1h1.3z"/>
<path d="M171.5 193.6h.6zM171.5 193.6h.5z"/>
<path d="M170.1 190.9l2.4 .1zM170.1 190.9l2.4 .1z"/>
<path d="M171.1 189.1h1.4zM170.9 189.1h1.6z"/>
<path d="M171.2 193.5h1.2zM171.2 193.5l.9 .1z"/>
<path d="M171.1 193.5h1.4zM171.1 193.5h1.3z"/>
<path d="M170.9 189.1l1.8 .1zM170.8 189.2h1.9z"/>
<path d="M170.2 189.6h2.3zM170.2 189.6h1.5z"/>
<path d="M170.2 191h2.4zM170.2 191h2.4z"/>
<path d="M170.2 191l2.6 .1zM170.2 191l2.6 .1z"/>
<path d="M170.8 189.2h2zM170.6 189.2h2.2z"/>
<path d="M170.9 193.4h1.8zM170.9 193.4l1.6 .1z"/>
<path d="M172.7 190.2l.2 .1zM172.8 190.3h.1z"/>
<path d="M170.8 193.4h1.9zM170.8 193.4h1.9z"/>
<path d="M170.6 189.2l2.3 .1zM170.5 189.3h2.4z"/>
<path d="M170.3 191.1h2.6zM170.3 191.1h2.6z"/>
<path d="M170.3 191.1h2.6zM170.3 191.1h2.6z"/>
<path d="M170.5 189.3h2.5zM170.5 189.3h2.5z"/>
<path d="M170.4 191.1l2.8 .1zM170.4 191.1l2.8 .1z"/>
<path d="M170.6 193.3l2.1 .1 .3-.1zM170.6 193.3l2.1 .1z"/>
<path d="M170.5 189.3l2.5 .1zM170.4 189.4h2.6z"/>
<path d="M170.5 193.3h2.5zM170.5 193.3h2.5z"/>
<path d="M170.4 189.4l2.8 .1-.2-.1zM170.3 189.5l.1-.1 2.8 .1z"/>
<path d="M170.5 191.2l2.8 .1zM170.5 191.2l2.8 .1z"/>
<path d="M170.4 193.2h2.8zM170.4 193.2l2.6 .1z"/>
<path d="M170.3 189.5h2.9zM170.3 189.5h2.9z"/>
<path d="M170.2 189.5h3zM170.2 189.5l2.3 .1z"/>
<path d="M170.4 193.2h2.8zM170.4 193.2h2.8z"/>
<path d="M172.5 189.6h.8zM171.7 189.6h1.6z"/>
<path d="M170.7 191.3l2.6 .1zM170.7 191.3l2.6 .1z"/>
<path d="M171.7 189.6h1.6zM171.7 189.6h1.6z"/>
<path d="M171.9 189.6l1.4 .1zM171.9 189.6l1.4 .1z"/>
<path d="M172.2 189.7h1.2zM172.2 189.7h1.2z"/>
<path d="M170.8 191.4l2.7 .1-.2-.1zM170.8 191.4l2.7 .1zM171.2 191.5h2.3z"/>
<path d="M170.2 193l3 .2 .2-.2zM170.2 193l3 .2h-2.8z"/>
<path d="M172.3 189.7l1.1 .1zM172.3 189.7l1.1 .1z"/>
<path d="M172.5 189.8h.9zM172.5 189.8h.9z"/>
<path d="M172.5 189.8l1 .2-.1-.2zM172.5 189.8l1 .2h-.8z"/>
<path d="M170.1 193h3.3zM170.1 193h3.3z"/>
<path d="M172.2 192.9h1.3zM171.8 193h1.6z"/>
<path d="M171.2 191.5h2.3zM171.2 191.5h2.3z"/>
<path d="M172.7 190h.8zM172.7 190h.8z"/>
<path d="M172.7 190l.9 .2-.1-.2zM172.7 190l.9 .2h-.9z"/>
<path d="M171.4 191.5l2.2 .1zM171.4 191.5l2.2 .1z"/>
<path d="M172.5 192.9h1zM172.2 192.9h1.3z"/>
<path d="M171.6 191.6l2 .1zM171.6 191.6l2 .1z"/>
<path d="M171.9 191.7h1.8zM171.9 191.7h1.8z"/>
<path d="M172.6 192.8h1zM172.6 192.8h1z"/>
<path d="M172.6 192.8l.9 .1 .1-.1zM172.5 192.9l.1-.1 .9 .1z"/>
<path d="M172.2 191.7l1.5 .1zM172.2 191.7l1.5 .1z"/>
<path d="M172.4 191.8h1.3zM172.4 191.8h1.3z"/>
<path d="M172.5 191.8h1.2zM172.5 191.8h1.2z"/>
<path d="M172.5 191.8l1.2 .1v-.1zM172.5 191.8l1.2 .1h-.9z"/>
<path d="M172.8 192.5l.8 .3 .1-.3zM172.8 192.5l.8 .3h-1z"/>
<path d="M172.9 192.5h.8zM172.9 192.5h.8z"/>
<path d="M172.8 191.9l.9 .1zM172.8 191.9l.9 .1z"/>
<path d="M172.8 192l.9 .1zM172.8 192l.9 .1z"/>
<path d="M172.8 192.1l.9 .1v-.1zM172.8 192.1l.9 .1h-.8z"/>
<path d="M172.9 192.3l.8 .2v-.2zM172.9 192.3l.8 .2h-.8z"/>
<path d="M172.9 192.2h.8zM172.9 192.2l.8 .1z"/>
<path d="M174.7 187.5l.8 3.4v-3.4zM174.7 187.5l.8 3.4h-.8z"/>
<path d="M174.7 190.9h.8zM174.7 190.9h.8z"/>
<path d="M174.7 190.9l1.4 .3-.6-.3zM174.7 190.9l1.4 .3h-1.4z"/>
<path d="M174.7 191.7l.8 1.8v-1.8zM174.7 191.7l.8 1.8h-.8z"/>
<path d="M174.7 191.3l.8 .4 .6-.4zM174.7 191.3l.8 .4h-.8z"/>
<path d="M174.7 191.2h1.4zM174.7 191.2l1.4 .1z"/>
<path d="M175.7 190.7l1.1 .2-.1-.2zM175.5 190.9l.2-.2 1.1 .2z"/>
<path d="M175.5 190.9h1.3zM175.5 190.9h1.3z"/>
<path d="M175.5 190.9l1.5 .3-.2-.3zM175.5 190.9l1.5 .3h-.9z"/>
<path d="M176.1 191.2l.9 .1zM176.1 191.2l.9 .1z"/>
<path d="M176.1 191.3l2.6 2.2-1.7-2.2zM176.1 191.3l2.6 2.2h-1z"/>
<path d="M177.4 189.1l-.7 1.6 1.8-1.6zM175.7 190.7l1.7-1.6-.7 1.6z"/>
<path d="M179.7 191.9l.2 .4v-.4zM179.7 191.9l.2 .4h-.2z"/>
<path d="M179.7 192.3h1zM179.7 192.3h1z"/>
<path d="M179.7 192.5l.2 .6v-.6zM179.7 192.5l.2 .6h-.2z"/>
<path d="M180.3 192.5h.2zM180.3 192.5h.2z"/>
<path d="M179.7 191.8h.7zM179.7 191.8h.7z"/>
<path d="M179.7 191.9h.6zM179.7 191.9h.6z"/>
<path d="M179.7 192.5h.7zM179.7 192.5h.4z"/>
<path d="M179.7 191.8h.8zM179.7 191.8h.8z"/>
<path d="M180.1 192.5h.3zM180.1 192.5h.3z"/>
<path d="M180.2 192.5h.3zM180.2 192.5h.3z"/>
<path d="M179.7 192.5h.8zM179.7 192.5h.7z"/>
<path d="M180.3 192.5h.2zM180.3 192.5h.2zM180.3 192.5h.2zM180.3 192.5h.2z"/>
<path d="M180.3 192.5l.3 .1zM180.3 192.5l.3 .1z"/>
<path d="M179.7 191.8h.8zM179.7 191.8h.8z"/>
<path d="M179.7 191.8l.9 .1zM179.7 191.8l.9 .1z"/>
<path d="M180.3 192.6l.3 .1zM180.3 192.6l.3 .1z"/>
<path d="M179.7 192.4h.9zM179.7 192.4l.8 .1z"/>
<path d="M180.4 192.7h.2zM180.4 192.7h.2zM180.4 192.7h.2zM180.4 192.7h.2z"/>
<path d="M180.4 192.7l.3 .1zM180.4 192.7l.3 .1z"/>
<path d="M179.7 191.9h.9zM179.7 191.9h.6z"/>
<path d="M179.7 192.3h1zM179.7 192.3l.9 .1z"/>
<path d="M180.3 191.9h.4zM180.3 191.9h.4z"/>
<path d="M180.3 191.9h.4zM180.3 191.9h.4z"/>
<path d="M180.4 191.9l.3 .1zM180.4 191.9l.3 .1z"/>
<path d="M180.4 192.3h.3zM180.4 192.3h.3zM180.4 192.3h.3z"/>
<path d="M180.4 192.3h.3zM180.2 192.3h.5z"/>
<path d="M180.5 192.8l.4 .3-.2-.3zM180.5 192.8l.4 .3h-.3z"/>
<path d="M180.5 192h.2zM180.5 192h.2z"/>
<path d="M180.5 192h.2zM180.5 192h.2z"/>
<path d="M180.5 192l.2 .1zM180.5 192l.2 .1z"/>
<path d="M180.5 192.2h.2zM180.5 192.2h.2z"/>
<path d="M180.5 192.2h.2zM180.5 192.2h.2z"/>
<path d="M180.5 192.2h.2zM180.4 192.3h.3z"/>
<path d="M180.6 192.1h.1zM180.6 192.1h.1z"/>
<path d="M180.6 192.1h.1zM180.6 192.1l.1 .1z"/>
</g>
<g fill="none" stroke="#000" stroke-width=".25">
<path d="M5.8 11.3h267.6v193.6h-267.6zM7.4 12.9h264.4v190.4h-264.4zM67.4 40l-1.7 2.5M90.4 40l-1.8 2.5M113.4 40l-1.8 2.5M37.6 59.5h13.5M38.4 59.5v42.2M54.3 43.6h69.4M54.3 42.8v13.5M61.2 57.5h13.5l2.4 10.7M67.7 53.1l-2.1 3M77.7 42.8v25.2"/>
<path d="M100.2 42.8v25.2M123.7 42.8v13.5M34 64.5l2.5 1.8M34.8 79.2l2.5 1.8M37.6 71.2h37M34 95l2.5 1.8M37.6 90h37M37.6 101.7h13.5M46.2 110.3l1-1h14.6l1 1v4.7l-1 1h-14.6l-1-1zM152.2 138v21.1M182.9 138v21.1M199.4 138v21.1"/>
<path d="M271.8 138h-133.8v21.1h133.8h-133.8v44.2M138 145h133.8M138 152.1h133.8M271.8 159.6h-133.3v43.7M138.5 170.9h133.3M138.5 171.4h133.3M138.5 176.6h132.8M182.9 171.4v31.9M227.4 171.4v5.2M7.4 191.5h130.6v11.8h-130.6zM19.1 191.5h-11.7v3.5h11.7h-11.7v3h11.7M19.1 198h-11.7v5.3h11.7"/>
<path d="M30.8 191.5h-11.7v3.5h11.7h-11.7v3h11.7h-11.7M63 191.5h-32.2v3.5h32.2h-32.2v3h32.2M63 198h-32.2v5.3h32.2M63 198h57.4M79.4 191.5h-16.4v3.5h16.4h-16.4v3h16.4M102.9 191.5h-23.5v3.5h23.5h-23.5v3h23.5M120.4 191.5h17.6v3.5h-17.6zM120.4 191.5h-17.5v3.5h17.5M120.4 195h17.6v3h-17.6zM120.4 195h-17.5v3h17.5M120.4 198h17.6v5.3h-17.6zM138.5 181.8h132.8"/>
<path d="M142.8 187.5h.9l-.4 .6 1.1 2.9h-2.2l2.5 .7 .8 1.8h.9l-2.7-6a2.08 2.08 0 0 0-.7 1.5l-.8 2 2.5 .7h-2.8l-.7 1.8h-.9zM147 189.1h.9v3.1a.84 .84 0 0 0 .9 .7l-1.5 .1-.3-1.1zM147.3 193l2.9-.2a1.94 1.94 0 0 1-2.9 .2zM150.1 189.1h.8v4.4h-.7v-.7h-.8a1.27 1.27 0 0 0 .7-1.4zM152.3 188.1l.8-.5v1.5h.8v.6h-.8v2.9l.5 .2-1.2 .1-.1-3.2h-.6v-.6h.6zM152.4 192.9l1.5-.1 .1 .7-1.2-.1zM155 189.7a2.51 2.51 0 0 1 3.3-.1h-1.6a1.7 1.7 0 0 0-1.1 2.8l.3 .4 .8 .2h-1.6a2.6 2.6 0 0 1-.1-3.3zM156.7 189.6h1.6a2.34 2.34 0 0 1 .1 3.3 2.34 2.34 0 0 1-3.3 .1h1.6a1.74 1.74 0 0 0 1.2-2.6l-.5-.5zM160.1 189.6a1.89 1.89 0 0 1 2.8 0 2.17 2.17 0 0 0-2.1 .4 1.98 1.98 0 0 0 .6 2.9l.3 .1h-1.5a2.64 2.64 0 0 1-.1-3.4zM160.2 193l2.1-.2 .7 .1a1.85 1.85 0 0 1-2.8 .1zM162.9 187.5h.8v6h-.7v-.6l-.7-.1a2.02 2.02 0 0 0-.1-3.1l-.5-.1h1.2zM165.3 189.7a2.41 2.41 0 0 1 3.2-.1 3.2 3.2 0 0 0-2.4 .3l-.3 .3-.2 .7 3.5 .1v.5h-3.5a1.45 1.45 0 0 0 1.4 1.5h-1.7a2.57 2.57 0 0 1 0-3.3z"/>
<path d="M165.3 193l2.1-.1 .6-.4 .3-.4 .8 .1a2.34 2.34 0 0 1-3.8 .8zM165.6 190.9h2.7l-.2-.6-.2-.4-.9-.3h1.5l.4 .5 .2 .9zM169.8 192.2l.8-.1 .2 .5 .4 .3 2.2 .1a2.38 2.38 0 0 1-3.5-.5zM170.3 189.5a2.54 2.54 0 0 1 2.9 0l-1.8 .2a.58 .58 0 0 0-.6 .8l.7 .2a3.1 3.1 0 0 1 2.2 1.1v.7l-.3 .5h-1.6a.79 .79 0 0 0 .8-.2 .79 .79 0 0 0 .2-.9l-.6-.2a3.2 3.2 0 0 1-2.2-.9l-.1-.3a.99 .99 0 0 1 .4-1zM171.7 189.6l1.5-.1 .4 .7-.8 .1-.3-.5zM174.7 187.5h.8v3.4l.6 .3-.6 .5v1.8h-.8zM175.5 190.9l1.9-1.8h1.1l-1.8 1.6 2 2.8h-1l-1.6-2.3zM179.7 191.8l.9 .1h-.7v.4h.8l-.8 .2v.6h-.2zM180.1 192.5h.3l.5 .6h-.3l-.3-.6zM180.3 191.9h.3l.1 .4h-.8h.5a.22 .22 0 0 0 .2-.2 .22 .22 0 0 0-.3-.2zM182.9 198h44.5M182.9 187.2h44.5"/>
<path d="M182.9 192.6h44.5M227.4 181.8v21.5M227.8 181.8v21.5M227.8 192.5h44M249.8 192.5v10.8M260.9 193.1l4.3 8.6h-8.6z"/>
<circle cx="180.3" cy="192.4" r=".92"/>
</g>
<g fill="#fff" stroke="#fff" stroke-width=".2">
<path d="M33.9 110.7l5.6 3.8h-5.6zM33.9 110.7l5.6 3.8v-3.8z"/>
<path d="M38.9 109.9l6.6 5.4h-6.6zM38.9 109.9l6.6 5.4v-5.4z"/>
<path d="M46.8 110l15.3 5.3h-15.3zM46.8 110l15.3 5.3v-5.3z"/>
<path d="M63.3 110.6l1.9 4.1h-1.9zM63.3 110.6l1.9 4.1v-4.1z"/>
<path d="M64.6 110.7l51.7 3.8h-51.7zM64.6 110.7l51.7 3.8v-3.8z"/>
<path d="M60.8 52.4l14.2 4.4h-14.2zM60.8 52.4l14.2 4.4v-4.4z"/>
<path d="M37.2 90.6v10.5h-3.8zM33.4 90.6v10.5l3.8-10.5z"/>
<path d="M37.9 74.8v11.6h-3.7zM34.2 74.8v11.6l3.7-11.6z"/>
<path d="M37.2 60.1v10.5h-3.8zM33.4 60.1v10.5l3.8-10.5z"/>
<path d="M60.2 39.4l11.7 3.7h-11.7zM60.2 39.4l11.7 3.7v-3.7z"/>
<path d="M84.2 39.4l9.6 3.7h-9.6zM84.2 39.4l9.6 3.7v-3.7z"/>
<path d="M106.1 39.4l11.7 3.7h-11.7zM106.1 39.4l11.7 3.7v-3.7z"/>
</g>
<g font-size="6.7">
<text x="41.1" y="115">-</text>
<text x="242.4" y="191">1049</text>
<text x="259.1" y="200.8">0</text>
</g>
<text font-size="6.6" x="46.4" y="115">1049</text>
<g font-size="4.5">
<text x="33.7" y="114.2">10</text>
<text x="64.6" y="114.2">PL 20x8-7/8&quot;x369.9 - A36</text>
</g>
<g font-size="4.4">
<text x="60.4" y="42.8">4</text>
<text x="70.2" y="42.8">&quot;</text>
<text x="84.4" y="42.8">4</text>
<text x="92.1" y="42.8">&quot;</text>
<text x="106.3" y="42.8">4</text>
<text x="116.1" y="42.8">&quot;</text>
<text x="60.7" y="56.2">1</text>
<text x="70.7" y="56.2">&quot;ø</text>
<text x="36.8" y="61.8" transform="rotate(-90 36.8 61.8)">&quot;</text>
<text x="36.8" y="70.4" transform="rotate(-90 36.8 70.4)">2</text>
<text x="37.6" y="76.4" transform="rotate(-90 37.6 76.4)">&quot;</text>
<text x="37.6" y="86.3" transform="rotate(-90 37.6 86.3)">3</text>
<text x="36.8" y="92.2" transform="rotate(-90 36.8 92.2)">&quot;</text>
<text x="36.8" y="100.9" transform="rotate(-90 36.8 100.9)">2</text>
<text x="139.9" y="142.7">REV.</text>
<text x="162.8" y="142.7">Date</text>
<text x="188.1" y="142.7">BY</text>
<text x="223.4" y="142.7">Description</text>
</g>
<g font-size="3.9">
<text x="228.8" y="175.1">Client :</text>
<text x="228.6" y="185.2">Drawing No. :</text>
</g>
<g font-size="3.3">
<text x="139.8" y="163.8">Project :</text>
<text x="139.8" y="168.6">Project No. :</text>
<text x="139.8" y="175.2">Detailer :</text>
<text x="183.8" y="175">Checker:</text>
<text x="139.9" y="180.4">Status :</text>
<text x="183.6" y="185.4">Holes :</text>
<text x="183.8" y="180.2">Comment:</text>
<text x="199.9" y="185.4">13/16&quot;Ø u/n</text>
<text x="183.9" y="190.9">Weld :</text>
<text x="199.9" y="190.9">E70XXELECT</text>
<text x="183.8" y="196.6">Coating :</text>
<text x="199.9" y="196.8">None</text>
<text x="233.3" y="197.8">Phase :</text>
<text x="183.6" y="201.6">Date :</text>
<text x="199.9" y="201.6">2025-03-01</text>
</g>
<g font-size="2.7">
<text x="64.7" y="54.6">5</text>
<text x="66.9" y="56.5">16</text>
</g>
<g font-size="2.6">
<text x="10.1" y="197.4">1049</text>
<text x="10.2" y="194.2">Mark</text>
<text x="20" y="194.2">Quantity</text>
<text x="23.2" y="197.4">10</text>
<text x="31.6" y="197.4">PL 20x8-7/8&quot;x369.9</text>
<text x="32.5" y="194.2">Description</text>
<text x="67" y="194.2">Length</text>
<text x="67.2" y="197.4">1'-2 9/16&quot;</text>
<text x="87.4" y="194.2">Grade</text>
<text x="88.8" y="197.4">A36</text>
<text x="104.9" y="194.2">Part weight</text>
<text x="108.3" y="197.4">28.79</text>
<text x="122.1" y="194.2">Total weight</text>
<text x="125.1" y="197.4">287.86</text>
<text x="23.3" y="201.6">10</text>
<text x="125.1" y="201.6">287.86</text>
</g>
<g font-size="2.2">
<text x="63.6" y="41.2">15</text>
<text x="87.8" y="41.2">3</text>
<text x="109.5" y="41.2">15</text>
<text x="66.9" y="42.8">16</text>
<text x="90" y="42.8">4</text>
<text x="112.8" y="42.8">16</text>
<text x="36.8" y="65.1" transform="rotate(-90 36.8 65.1)">16</text>
<text x="35.2" y="67.1" transform="rotate(-90 35.2 67.1)">7</text>
<text x="36.1" y="83.1" transform="rotate(-90 36.1 83.1)">15</text>
<text x="37.6" y="79.8" transform="rotate(-90 37.6 79.8)">16</text>
<text x="36.8" y="95.6" transform="rotate(-90 36.8 95.6)">16</text>
<text x="35.2" y="97.6" transform="rotate(-90 35.2 97.6)">7</text>
</g>
</svg>
